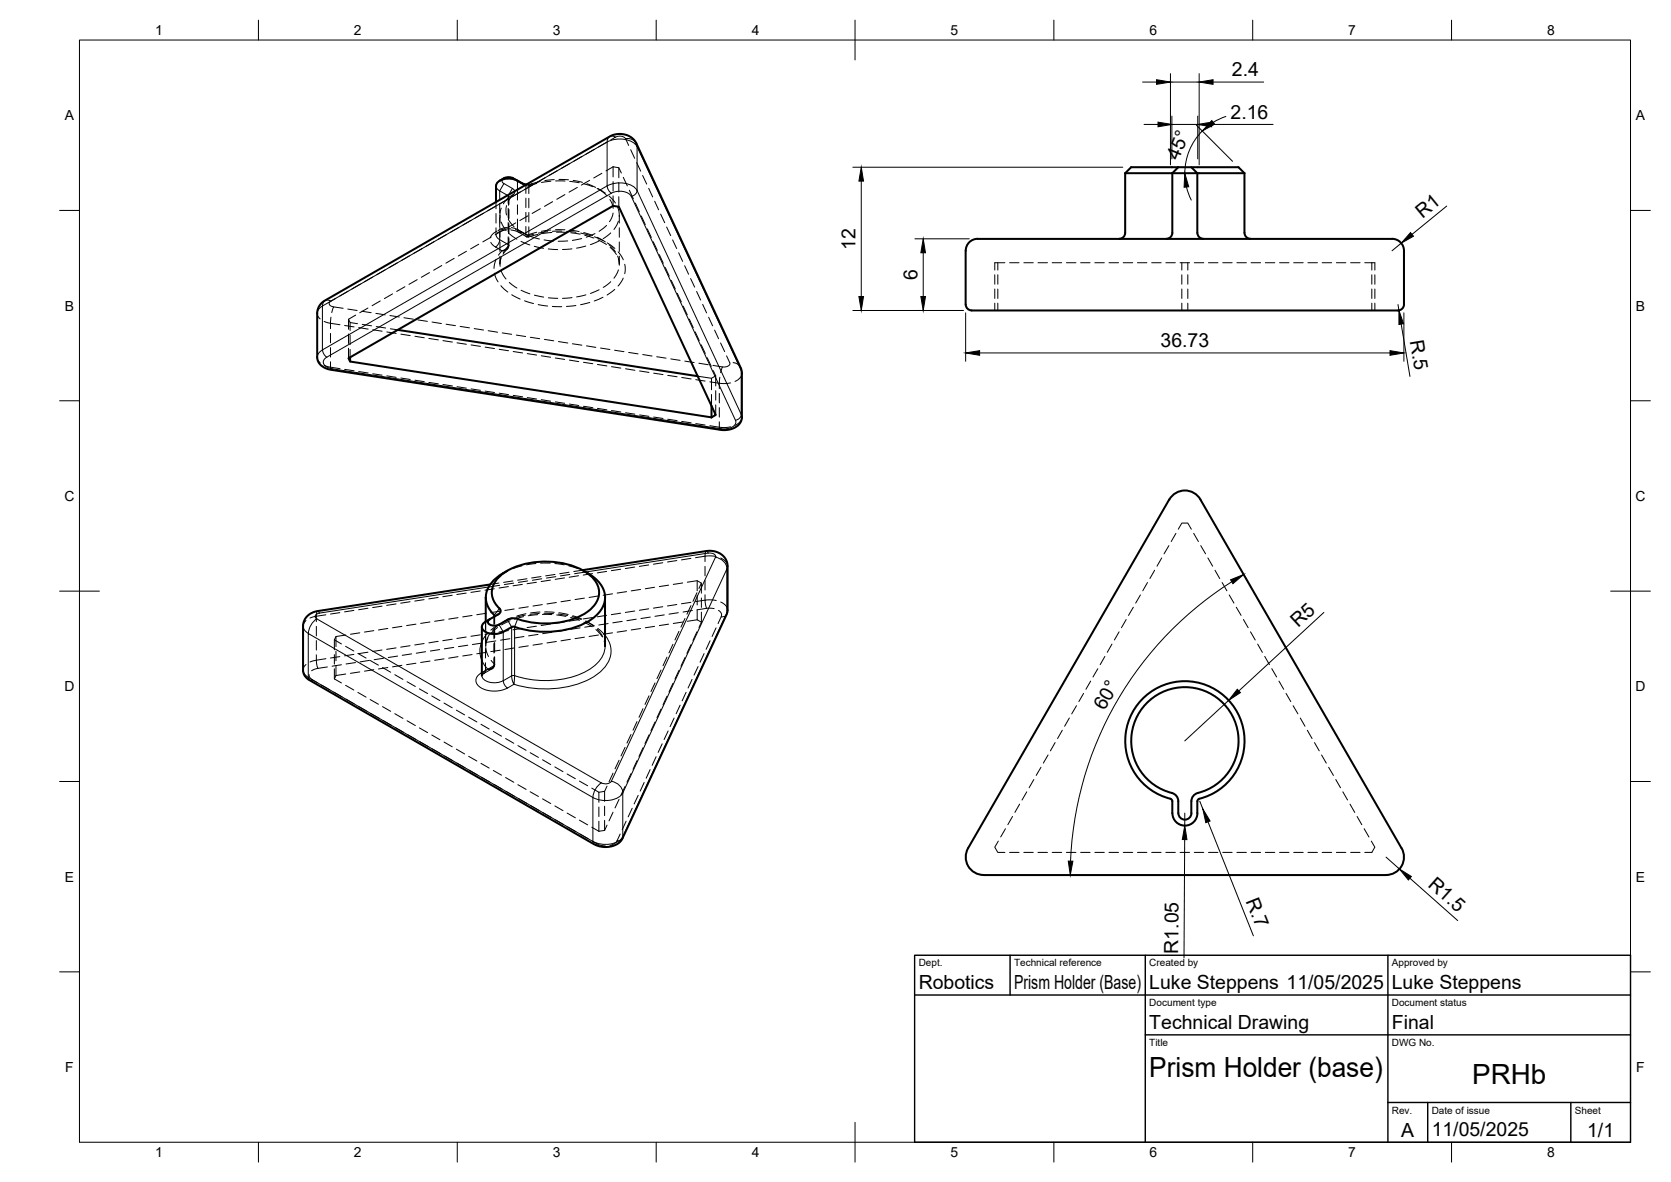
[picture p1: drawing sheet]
<svg xmlns="http://www.w3.org/2000/svg" width="420mm" height="297mm" viewBox="0 0 420 297" stroke-linecap="round" stroke-linejoin="round" font-family="sans-serif">
<!-- layer: Visible -->
<g fill="none" stroke="#000" stroke-width=".51">
<path d="M125.6 45.4l1.1-.6a2.58 2.58 0 0 1 2.3 0l2.2 1.2 1.2 .3M132.1 46.5a6.9 6.9 0 0 0-4.2-1.6 2.77 2.77 0 0 0-3.2 1.8v4.1M282.9 43.5l1.5-1.5h11.9l-1.5 1.5M282.9 43.5h11.9M282.9 43.5v15a1.49 1.49 0 0 1-1.5 1.5M294.8 43.5v15a1.49 1.49 0 0 1-1.5 1.5M296.3 42h3.3l1.5 1.5h-6.3M299.6 42h11.8l1.5 1.5M301.1 58.5a1.49 1.49 0 0 0 1.5 1.5M312.9 43.5h-11.8v15M312.9 43.5v15a1.49 1.49 0 0 0 1.5 1.5M80.7 76.3l.8-.7 72-41.4 2-.5 1.7 .1 1.6 .8 1.2 1.3 26.3 56.6 .2 1.1-.1 12-.6 1.1-1.2 .9-1.6 .4h-1.7l-98.5-15.2-1.3-.4-.8-.6-.6-.8-.3-.9v-11.5l.3-1.3z"/>
<path d="M242.8 63v13.5a1.49 1.49 0 0 0 1.5 1.5M245.8 60h103.4a3.7 3.7 0 0 1 3.5 1.7l.3 1.3M245.8 60a2.99 2.99 0 0 0-3 3M353 63v13.5a1.98 1.98 0 0 1-2.4 1.5h-106.3M87.6 90l66.6-38.3 1.4 .3 24.4 52.3-1.1 .6-90.9-14zM88 89.8v1.1M100 82.9l75.4 11.6M178.9 102v2.9M294 125.5l-50.6 87.6a4.5 4.5 0 0 0 3.9 6.8h101.2a4.5 4.5 0 0 0 3.9-6.8l-50.6-87.6M294 125.5a4.5 4.5 0 0 1 7.8 0M121.2 157.5v12.3M122.1 156.2a1.35 1.35 0 0 0-.9 1.3 1.35 1.35 0 0 0 .9 1.3l1.2 .4 1.3 .1a7.3 7.3 0 0 0 4.1-1.7l.7-.1"/>
<path d="M122.1 150.1v6.1M123.1 155.6l-1 .6M123.1 155.6l-.4 .5a1.42 1.42 0 0 0 1.9 1.1l.9-.2 2.1-1.2M126.5 144a7 7 0 0 0-4.3 7 10.2 10.2 0 0 0 2.2 3.9l-.1 .1M127.6 143.4l-1.1 .6M130.2 155.5l-1.1-.1-1.5 .3M130.2 155.6a20.7 20.7 0 0 0 17.6-1.9 5.3 5.3 0 0 0 1.7-8 15.7 15.7 0 0 0-11.5-4.6 17.8 17.8 0 0 0-12.4 3.8 5.3 5.3 0 0 0 .2 8.3 .91 .91 0 0 1-.5 1.2l-2.2 1.2M146.5 143.3l31.7-4.9 1.7 .2 1.4 .7 1 1 .6 1.5v11.7l-.2 .9-26.3 56.6-1.3 1.2-2.2 .6-2.2-.1-1.3-.5-71.7-41.3-.7-.6-.5-.8-.3-.9v-11.5l.2-.8 .5-1.1 1.5-1.2 1.3-.4 43.5-6.7M146.7 143.4l1.1 .6M147.8 144a7 7 0 0 1 4.3 7 9.5 9.5 0 0 1-6.6 6.3 24.6 24.6 0 0 1-16.1 .2M152.1 150.1v12.3M294.3 200.7l.5 .6v3.1"/>
<path d="M294.3 200.7a15 15 0 0 1-8.7-23 15 15 0 0 1 24.7 0 15 15 0 0 1-8.8 23M294.8 204.3a3.1 3.1 0 0 0 3.1 3.2 3.1 3.1 0 0 0 3.2-3.2M299.6 201.3v3.1M299.6 201.3a2.13 2.13 0 0 1 1.6-2 13.5 13.5 0 0 0 7.8-20.8 13.5 13.5 0 0 0-22.2 0 13.5 13.5 0 0 0 7.9 20.8 2.15 2.15 0 0 1 1.6 2v3.1a1.65 1.65 0 0 0 1.6 1.6 1.65 1.65 0 0 0 1.7-1.7M301.1 201.3v3.1M301.5 200.7l-.4 .6"/>
</g>
<!-- layer: Hidden -->
<g fill="none" stroke="#000" stroke-width=".25">
<path d="M123.5 59.6l-2.1 1.2M124.7 46.7l.2 .6 .4 .5 2.6 1.5v.3l-1.3 1.6M124.7 50.8v1.7M124.7 53.7v2.4M124.7 57.2v1.8M125.7 54.1v2M125.7 57.2v2.4M126 55.8l1.2 2M126 52.3l-.2 .9v1.4M126.6 57.8l-2.1 1.2M126.7 44.8a.7 .7 0 0 0-.5 .7 .7 .7 0 0 0 .5 .6l2.1 1.3 .5 .3 .2 .5-.2 .4-1.5 2M127.3 57.8l-1.4 .3-.8 .4"/>
<path d="M127.4 51.7l-.2 1.2 .2 1.1M127.8 55.1l1.5 1.9M128 59.7l-.1 2.4-1.4 1.8M128 49.5v1.9M128 52.6v2.4M128 56.2v2.4M128 58.7l2 1.4M128.5 57.8l1.4 .3 2.5 1.4h.5M129.7 56l-2.1 1.2M130.2 57.7l2.1 1.2M132.8 54.2l-2.1 1.2M133.3 59.4l2.3 .7"/>
<path d="M135 46.1l-2.1 .6-.8-.2M135.2 58.9l-2.3 .6M135.8 45.6l-2.4 .7-1 .1M135.9 52.5l-2.1 1.1M138.5 45.5l-2.4 .4M138.8 58.4l-2.4 .3M139 50.7l-2.1 1.2M139.4 45.1l-2.4 .3M139.7 45.5h2.4M140 58.4h2.3M140.5 45.1l2.4 .1M142 48.9l-2 1.2"/>
<path d="M143.3 45.6l2.3 .3M143.5 58.5l2.4 .4M144.1 45.3l2.4 .5M145.2 47.1l-2.1 1.2M146.3 60l-2.4 .4M146.8 46.2l2.3 .7M147 59.1l2.3 .7M147.6 46.2l2.2 .9M148.3 45.3l-2.1 1.2M149.6 58.7l-2.2 .9M150.1 47.4l2.1 1.1M150.3 47.4l1.1 .6"/>
<path d="M150.8 47.7l1.8 1.5M151.3 43.5l-2 1.2M152.5 56.6l-1.9 1.5M153.2 49.3l1.5 1.7M153.4 50.2l.5 .9 .3 1.3M153.6 58.5l-1.9 1.5M154.2 53.5l-.4 1.2-.6 1M154.2 41.9l1.4 .2 .6 1.4M154.2 41.9l-1.8 1.1M154.2 41.9v2.6M154.2 45.6v2.4M154.2 49.2v2.5"/>
<path d="M155.3 52.1l.3 1.1 .1 1.2M155.5 55.6l-1.1 2.1M155.6 42.1v2.6M155.6 45.9v2.3M155.6 49.4v2.6M155.7 54.1v2M155.7 57.2v2.4M156.7 44.6l1 2.1M158.2 47.8l1 2.2M159.7 51l1 2.2M161.2 54.3l1 2.1M162.8 57.5l1 2.2"/>
<path d="M89.4 79.2l-1.8 1 .4 .9 1.9 .3M92.5 77.4l-2.1 1.2M95.6 75.6l-2 1.2M98.7 73.9l-2.1 1.1M101.8 72.1l-2.1 1.1M104.9 70.3l-2.1 1.2M108 68.5l-2.1 1.2M111.1 66.7l-2.1 1.2M114.2 64.9l-2.1 1.2M117.3 63.1l-2.1 1.2M120.4 61.4l-2.1 1.2M125.7 64.4v1.9l.3-1.4"/>
<path d="M125.7 60.8v2.4M131 60.7l2.2 .9M134.3 61.9l2.4 .5M136.8 60.3l2.4 .3M137.9 62.6l2.3 .1M142.7 60.5l-2.3 .1M143.8 62.5l-2.4 .2M147.3 61.8l-2.3 .6M150.4 60.3l2.1 1.2M150.6 60.6l-2.2 .9M153.4 62.2l1.6 1.8M155.7 64.4v1.9l-.2-1.3"/>
<path d="M155.7 60.8v2.4M164.3 60.8l1 2.1M165.8 64l1 2.2M167.3 67.2l1 2.2M168.8 70.5l1 2.1M170.3 73.7l1 2.2M171.8 76.9l1 2.2M250.1 69.1v2.3M250.1 72.6v2.4M250.1 76.2v1.8M250.9 66v1.9M250.9 69.1v2.3"/>
<path d="M250.9 72.6v2.4M250.9 76.2v1.8M252.7 66h-2.6v1.9M253.9 66h2.3M257.4 66h2.4M261 66h2.4M264.6 66h2.4M268.1 66h2.4M271.7 66h2.4M275.3 66h2.4M278.8 66h2.4M282.4 66h2.4"/>
<path d="M286 66h2.4M289.6 66h2.4M293.1 66h2.4M296.7 66h2.4M297.2 66v1.9M297.2 69.1v2.3M297.2 72.6v2.4M297.2 76.2v1.8M298.7 66v1.9M298.7 69.1v2.3M298.7 72.6v2.4M298.7 76.2v1.8"/>
<path d="M300.3 66h2.4M303.9 66h2.3M307.4 66h2.4M311 66h2.4M314.6 66h2.4M318.2 66h2.3M321.7 66h2.4M325.3 66h2.4M328.9 66h2.4M332.4 66h2.4M336 66h2.4M339.6 66h2.4"/>
<path d="M343.2 66h2.5v1.9M344.9 66v1.9M344.9 69.1v2.3M344.9 72.6v2.4M344.9 76.2v1.8M345.7 69.1v2.3M345.7 72.6v2.4M345.7 76.2v1.8M87.6 80.2v2.5M87.6 83.9v2.4M87.6 87.5v2.5M88 81.1v1.9"/>
<path d="M88 84.2v2.4M88 87.8v2M91.1 81.5l2.3 .4M94.6 82.1l2.4 .3M98.1 82.6l1.9 .3M173.3 80.2l1 2.1M174.8 83.4l1 2.2M176.3 86.7l1 2.1M177.8 89.9l1 2.2M178.9 95.1v2.8M178.9 99.1v2.9M179.3 93.1l.7 1.4-1.1 .6-3.5-.6"/>
<path d="M180 94.5v2.5M180 98.2v2.3M180 101.8v2.5M293.9 137.1l-1.2 2.1M295.7 134l-1.2 2.1M296.3 133l.9-1.5h1.5l.9 1.5M300.1 134l1.2 2.1M301.9 137.1l1.2 2.1M84.5 160v2.5M86.9 159.6l-2.4 .4-.4 .8 1.8 1M90.5 159l-2.4 .4M94 158.5l-2.3 .3"/>
<path d="M97.5 157.9l-2.3 .4M101 157.4l-2.3 .4M104.6 156.9l-2.4 .3M108.1 156.3l-2.3 .4M111.7 155.8l-2.4 .3M115.2 155.2l-2.4 .4M118.7 154.7l-2.3 .3M122.1 156.2h.1M122.1 159.9v2.5l.2-1 .4-1.1M122.1 156.2v2.5M122.2 154.1l-2.3 .4M124.2 155l-2.1 1.2"/>
<path d="M124.2 155h.1M124.4 154.8v1.9M124.4 157.9v2.4M125.1 157.7l-1.7 1.6M125.3 154.4l-1.1 .6M125.4 146.5l-2.2 .4M125.8 153.6l-2.4 .4M127.9 143.3l-1.4 .7M128.2 156l-2.1 1M129 146l-2.4 .4M129.3 153l-2.4 .4M131.2 142.2l-2.2 .7"/>
<path d="M131.7 155l-2.4 .6M132.5 145.4l-2.3 .4M132.8 152.5l-2.3 .4M134.7 141.6l-2.3 .4M135.2 154.5l-2.4 .2M135.9 141.5h2.4M136 144.9l-2.3 .4M136.4 151.9l-2.4 .4M136.4 154.4h2.3M139.5 141.6l2.4 .4M139.6 144.4l-2.4 .3M139.9 151.4l-2.4 .4"/>
<path d="M140 154.5l2.3 .4M143 142.2l2.3 .7M143.1 143.8l-2.4 .4M143.4 150.9l-2.3 .3M143.5 155.2l2.2 .7M146.4 143.3l1.4 .7M146.5 143.3l-2.2 .3M146.8 156.3l2.1 1.2M146.9 150.3l-2.3 .4M149.8 158.2l1.6 1.8M150.5 159.6l-2.4 .3M150.5 149.8l-2.4 .3"/>
<path d="M154 159l-2.3 .4M154 149.2l-2.3 .4M157.5 158.5l-2.3 .4M157.5 148.7l-2.3 .3M161.1 158l-2.4 .3M161.1 148.1l-2.4 .4M164.6 157.4l-2.4 .4M164.6 147.6l-2.4 .4M168.1 156.9l-2.3 .3M168.1 147.1l-2.3 .3M170.7 158.7l-1 2.1M171.7 156.3l-2.4 .4"/>
<path d="M171.7 146.5l-2.4 .4M172.2 155.4l-1 2.2M172.8 146.3l2.5-.4 1.1 .6-.7 1.4M173.7 152.2l-1 2.2M175.2 158.8l-1 2.1M175.2 149l-1 2.1M175.3 155.8l1.1 .6M175.3 155.8l-2.5 .3M175.3 145.9v2.6M175.3 149.7v2.3M175.3 153.2v2.6M176.4 156.4l-.7 1.3"/>
<path d="M176.4 146.5v2.6M176.4 150.3v2.3M176.4 153.8v2.6M281.4 158.8l-1.2 2M283.2 155.7l-1.2 2M285 152.6l-1.2 2.1M286.7 149.5l-1.1 2.1M288.5 146.4l-1.2 2.1M290.3 143.3l-1.2 2.1M292.1 140.2l-1.2 2.1M303.7 140.2l1.2 2.1M305.5 143.3l1.2 2.1"/>
<path d="M307.3 146.4l1.2 2.1M309.1 149.5l1.2 2.1M310.9 152.6l1.2 2.1M312.7 155.7l1.1 2M314.4 158.8l1.2 2M84.1 170.6l1.8 1M84.1 160.8v2.5M84.1 164.5v2.4M84.1 168.1v2.5M84.5 169.8l-.4 .8M84.5 163.7v2.4M84.5 167.2v2.6"/>
<path d="M86.9 172.2l2.1 1.2M86.9 162.4l2.1 1.2M86.9 169.4l-2.4 .4M90 174l2.1 1.2M90 164.2l2.1 1.2M90.5 168.9l-2.4 .3M93.1 175.8l2 1.2M93.1 166l2 1.2M94 168.3l-2.3 .4M96.2 177.6l2 1.2M96.2 167.8l2 1.1M97.5 167.8l-2.3 .3"/>
<path d="M99.3 179.4l2 1.1M99.3 169.6l2 1.1M101 167.2l-2.3 .4M102.4 171.3l2 1.2M104.6 166.7l-2.4 .3M105.5 173.1l2 1.2M108.1 166.1l-2.3 .4M108.6 174.9l2 1.2M111.7 165.6l-2.4 .3M111.7 176.7l2 1.2M114.7 178.5l2.1 1.1M115.2 165l-2.4 .4"/>
<path d="M118.7 164.5l-2.3 .4M122.2 163.9l-2.3 .4M124.4 165.1v2l-.3 .7-2.5 1.5-.4 .5M124.4 161.5v2.4M125.8 163.4l-2.4 .4M129.3 162.8l-2.4 .4M132.8 162.3l-2.3 .4M136.4 161.8l-2.4 .3M139.9 161.2l-2.4 .4M143.4 160.7l-2.3 .3M146.9 160.1l-2.3 .4M151.9 161.1l.2 1.3"/>
<path d="M161.7 178.1l-1 2.2M163.2 174.9l-1 2.1M164.7 171.6l-1 2.2M166.2 178.2l-1 2.2M166.2 168.4l-1 2.1M167.7 175l-1 2.1M167.7 165.1l-1 2.2M169.2 171.7l-1 2.2M169.2 161.9l-1 2.2M170.7 168.5l-1 2.2M172.2 165.3l-1 2.1M173.7 162l-1 2.2"/>
<path d="M270.7 177.3l-1.2 2.1M272.5 174.3l-1.2 2M274.2 171.2l-1.2 2M276 168l-1.2 2.1M277.8 165l-1.2 2M279.6 161.9l-1.2 2M316.2 161.9l1.2 2M318 165l1.2 2M319.8 168l1.2 2.1M321.6 171.2l1.2 2M323.4 174.3l1.1 2M325.1 177.3l1.2 2.1"/>
<path d="M102.4 181.1l2 1.2M105.5 182.9l2 1.2M108.6 184.7l2 1.2M111.7 186.5l2 1.2M114.7 188.3l2.1 1.2M117.8 190.1l2.1 1.1M117.8 180.2l2.1 1.2M120.9 191.8l2.1 1.2M120.9 182l2.1 1.2M124 193.6l2.1 1.2M124 183.8l2.1 1.2M127.1 195.4l2.1 1.2"/>
<path d="M127.1 185.6l2.1 1.2M130.2 197.2l2.1 1.2M130.2 187.4l2.1 1.2M133.3 199l2.1 1.2M133.3 189.2l2.1 1.1M136.4 190.9l2.1 1.2M139.5 192.7l2.1 1.2M142.6 194.5l2.1 1.2M145.7 196.3l2.1 1.2M148.8 198.1l1.8 1M150.6 199.1v2.5M152 198.9v2.5"/>
<path d="M152.6 197.6l-.6 1.3-1.4 .2M154.1 194.3l-1 2.2M155.7 191.1l-1.1 2.1M157.2 197.6l-1.1 2.2M157.2 187.8l-1.1 2.2M158.7 194.4l-1.1 2.2M158.7 184.6l-1.1 2.1M160.2 191.2l-1 2.1M160.2 181.3l-1 2.2M161.7 187.9l-1 2.2M163.2 184.7l-1 2.1M164.7 181.4l-1 2.2"/>
<path d="M258.2 199l-1.2 2M259.9 195.9l-1.1 2.1M261.7 192.8l-1.2 2.1M263.5 189.7l-1.2 2.1M265.3 186.6l-1.2 2.1M267.1 183.5l-1.2 2.1M268.9 180.4l-1.2 2.1M326.9 180.4l1.2 2.1M328.7 183.5l1.2 2.1M330.5 186.6l1.2 2.1M332.3 189.7l1.2 2.1M334.1 192.8l1.2 2.1"/>
<path d="M335.9 195.9l1.2 2.1M337.7 199l1.1 2M136.4 200.8l2.1 1.1M139.5 202.5l2.1 1.2M142.6 204.3l2.1 1.2M145.7 206.1l2.1 1.2M148.8 207.9l1.8 1M150.6 202.8v2.4M150.6 206.4v2.5M152 208.7l-1.4 .2M152 202.6v2.4M152 206.2v2.5"/>
<path d="M152.6 207.4l-.6 1.3M154.1 204.1l-1 2.2M155.7 200.9l-1.1 2.1M251 211.4l-.9 1.5 .8 1.3h1.8M252.8 208.3l-1.2 2M253.9 214.2h2.3M254.6 205.2l-1.2 2M256.4 202.1l-1.2 2.1M257.4 214.2h2.4M261 214.2h2.4M264.6 214.2h2.4M268.1 214.2h2.4"/>
<path d="M271.7 214.2h2.4M275.3 214.2h2.4M278.8 214.2h2.4M282.4 214.2h2.4M286 214.2h2.4M289.6 214.2h2.4M293.1 214.2h2.4M296.7 214.2h2.4M300.3 214.2h2.4M303.9 214.2h2.3M307.4 214.2h2.4M311 214.2h2.4"/>
<path d="M314.6 214.2h2.4M318.2 214.2h2.3M321.7 214.2h2.4M325.3 214.2h2.4M328.9 214.2h2.4M332.4 214.2h2.4M336 214.2h2.4M339.4 202.1l1.2 2.1M339.6 214.2h2.4M341.2 205.2l1.2 2M343 208.3l1.2 2M344.8 211.4l.9 1.5-.8 1.3h-1.7"/>
</g>
<!-- layer: Hidden Narrow -->
<g fill="none" stroke="#000" stroke-width=".25">
<path d="M146.3 39.3l-2 1.2M149.4 37.5l-2 1.2M152.5 35.8l-2 1.1M153.3 34.3l.5-.1 1 .3-1.2 .7M154.8 34.5a2.04 2.04 0 0 1 2.5 .3M157.3 34.8a2.48 2.48 0 0 1 2.7 1.2M157.3 34.8l.8 1.7M158.6 37.6l1 2.2M112.3 58.9l-2.1 1.2M115.4 57.2l-2.1 1.1M118.5 55.4l-2.1 1.1M121.6 53.6l-2.1 1.2"/>
<path d="M124.7 51.8l-2.1 1.2M124.7 59l.2 .5 .7 .7M124.9 58.1l-1.1 .8-.5 .8M125.6 51.1v2.4M125.6 54.7v2.4M125.6 58.3v1.9M126.7 46.1l-1.1 1.9v1.9M127.4 57.2l-1.4 .3-.8 .5M127.8 50l-2.1 1.2M127.8 52.4v2.3M127.8 55.9v2.4M127.8 59.5v2"/>
<path d="M127.9 59.9v2l-.1-.4M127.9 52.8v2.4M127.9 56.4v2.3M128.4 57.5l-2.4 .2M128.8 47.4l-1 1.8v2M129.1 48.8l-1.2 .8v2M129.6 57.7l1.6 .6M130.1 55v2.7l-1.5-.5M130.1 47.7v2.6M130.1 51.5v2.4M130.9 48.2l-2.1 1.2M131.2 58.3l1.6 .9 1.4-.3"/>
<path d="M131.2 58.3a.66 .66 0 0 1-.8 .1 .66 .66 0 0 1-.3-.7l2.1 1.2M132.1 46.5l.1 .1v2M132.2 58.9l.2 .1a.36 .36 0 0 1 .5 0 .36 .36 0 0 1 0 .5l-.1-.3-.4 .3zM132.2 49.8v2.4M132.2 53.4v2.3M132.2 56.9v2M133 57v2l2-.6M133 49.8v2.4M133 53.4v2.4M133.7 46.2l-.7 .5v1.9M134 46.4l-2.1 1.2M137.1 44.7l-2.1 1.2"/>
<path d="M137.7 58.2l-2.3 .4M138.5 57.8l-2.4 .3M139.7 57.7h2.3M140.1 42.9l-2 1.2M141.3 58.1h-2.4M142.5 58.1l2.3 .3M143.2 41.1l-2 1.2M143.3 57.8l2.3 .4M146 58.6l2.3 .5M146.8 58.4l2.2 .8M149.5 59.5l2.1 1M150.1 59.6l2.1 1.2"/>
<path d="M160.1 40.9l1 2.1M161.6 44.1l1 2.2M163.1 47.3l1 2.2M164.6 50.6l1 2.1M166.1 53.8l1 2.2M167.6 57.1l1 2.1M79.8 78.7l.1 .7 .6 .7M81.7 75.5l.5-.1 1 .3a.72 .72 0 0 0-.4 .8 .72 .72 0 0 0 .8 .6h.3M83.2 79.7l-.1 1.5M84.4 75l-1.2 .7M86.3 77.5l-2.4-.4-.5 1.5M87.4 77.7l2.4 .3"/>
<path d="M87.5 73.2l-2.1 1.2M90.6 71.4l-2.1 1.2M91 78.2l2.3 .4M93.7 69.6l-2.1 1.2M94.5 78.7l2.4 .4M96.8 67.8l-2.1 1.2M98 79.3l2.4 .4M99.9 66.1l-2.1 1.2M101.6 79.8l2.3 .4M103 64.3l-2.1 1.2M106.1 62.5l-2.1 1.2M109.2 60.7l-2.1 1.2"/>
<path d="M123.4 60.9l.4 .6 .8 .6M124.3 68.7l.9 2.1M124.6 62.1l1.6 .9-.9 1.1M124.8 65.2l-.6 2.3M125.6 60.2a2.33 2.33 0 0 1-1 1.9M125.6 60.2l2.2 1.3M125.9 71.8l1.8 1.6M126 68.1l1.2 2M126 64.6l-.2 .9v1.4M127.8 61.5l-.4 .8-1.2 .7 1.2-.3 .4-.4 .1-.4-1.4 1.6M128.1 71l1.9 1.4M128.7 74.1l2.1 1.1"/>
<path d="M131 72.9l2.2 .9M131.9 75.6l2.3 .7M134.4 74.2l2.3 .5M135.3 76.5l2.4 .4M137.9 74.8l2.4 .2M138.9 77l2.3 .1M143.8 74.8l-2.4 .2M144.8 76.8l-2.4 .2M147.3 74.1l-2.3 .5M148.3 76l-2.3 .6M150.6 72.8l-2.1 1M151.6 74.7l-2.2 .9"/>
<path d="M152.7 61l1.9 1.4M153.1 61.5l1.6 1.8M153.6 70.8l-1.9 1.4M154.6 72.7l-1.9 1.4M155.3 64.3l.3 1.1 .1 1.3M155.4 63.3l1.3 2M155.5 67.8l-1.1 2.1M156.7 69.9l-1.3 2M157.1 66.4l.1 1.2-.1 1.2M169.1 60.3l1 2.1M170.6 63.5l1 2.2M172.1 66.8l1 2.1"/>
<path d="M173.7 70l1 2.2M175.2 73.2l1 2.2M176.7 76.5l1 2.1M178.2 79.7l1 2.2M79.8 89.8l.1 .7 .6 .7M81.5 80.8l1.6 .4M83.1 90.9v1.4l-1.6-.5M83.1 81.2l2.4 .4M83.1 81.2v1.4M83.1 83.8v2.4M83.1 87.4v2.3M85.5 92.7l-2.4-.4 .1 .6"/>
<path d="M86.7 92.8l2.3 .4M86.7 81.8l2.3 .4M90.2 93.4l2.4 .3M90.2 82.3l2.4 .4M93.7 93.9l2.4 .4M93.7 82.9l2.4 .3M97.3 94.5l2.3 .3M97.3 83.4l2.3 .4M100.8 95l2.3 .4M100.8 84l2.3 .3M104.3 95.6l2.4 .3M104.3 84.5l2.4 .4"/>
<path d="M105.1 80.4l2.4 .4M107.8 96.1l2.4 .4M107.8 85.1l2.4 .3M108.6 80.9l2.4 .4M111.4 96.6l2.3 .4M111.4 85.6l2.3 .4M112.2 81.5l2.3 .3M114.9 97.2l2.4 .3M114.9 86.2l2.4 .3M115.7 82l2.3 .4M118.4 97.7l2.4 .4M118.4 86.7l2.4 .3"/>
<path d="M119.2 82.6l2.4 .3M122 98.3l2.3 .3M122 87.2l2.3 .4M122.7 83.1l2.4 .4M125.5 98.8l2.4 .4M125.5 87.8l2.4 .3M126.3 83.7l2.4 .3M129 99.4l2.4 .3M129 88.3l2.4 .4M129.8 84.2l2.4 .4M132.6 99.9l2.3 .4M132.6 88.9l2.3 .3"/>
<path d="M133.3 84.8l2.4 .3M136.1 89.4l2.4 .4M136.9 85.3l2.3 .3M139.6 90l2.4 .3M140.4 85.8l2.4 .4M143.2 90.5l2.3 .4M143.9 86.4l2.4 .3M146.7 91l2.4 .4M147.5 86.9l2.3 .4M150.2 91.6l2.4 .4M151 87.5l2.4 .3M153.8 92.1l2.3 .4"/>
<path d="M154.5 88l2.4 .4M157.3 92.7l2.3 .4M158.1 88.6l2.3 .3M160.8 93.2l2.4 .4M161.6 89.1l2.4 .4M164.4 93.8l2.3 .3M165.1 89.6l2.4 .4M167.9 94.3l2.3 .4M168.7 90.2l2.3 .4M171.4 94.9l2.4 .3M172.2 90.7l2.3 .4M174.9 95.4l2.4 .4"/>
<path d="M175.7 91.3l2.4 .4M178.5 96l2.4 .3M179.3 91.8l2.4 .4M179.7 83l1 2.1M180.9 96.3v1.4M180.9 98.9v2.3M181 94.8l-.1 1.5M181.2 86.2l1 2.2M182.7 89.4l.8 1.8a1.17 1.17 0 0 1-1.6 1h-.2l-.5 1.4M183.7 96.2l-2.8 .1M184.3 91.1l1.2 .4 .7 .8M186.5 93.8l-.3 1-1.4 1"/>
<path d="M136.1 100.4l2.4 .4M139.6 101l2.4 .4M143.2 101.5l2.3 .4M146.7 102.1l2.4 .4M150.2 102.6l2.4 .4M153.8 103.2l2.3 .3M157.3 103.7l2.3 .4M160.8 104.3l2.4 .3M164.4 104.8l2.3 .4M167.9 105.4l2.3 .3M171.4 105.9l2.4 .4M174.9 106.5l2.4 .3"/>
<path d="M180.9 106v1.4l-2.4-.4M180.9 102.4v2.4M183.7 107.3l-1.1 .1h-1.7l.1 .6M186.5 104.8l-.3 1-1.4 1.1M177.3 139.8l1.7-.1 1.1 .2M177.3 139.8l-2.4 .4M177.3 139.8v1.3M177.6 138.5l-.2 .3-.1 1M76.9 155.9l-.6 .8-.1 .7M79.5 154.9l-1.5 .4M79.5 154.9v1.3M79.5 157.4v2.4"/>
<path d="M79.9 153.6l-.3 .6-.1 .7M81.9 154.5l-2.4 .4M85.4 154l-2.3 .3M89 153.4l-2.4 .4M92.5 152.9l-2.3 .3M96.1 152.3l-2.4 .4M99.6 151.8l-2.4 .3M103.1 151.2l-2.3 .4M106.6 150.7l-2.3 .4M110.2 150.1l-2.4 .4M113.7 149.6l-2.4 .4M117.2 149l-2.3 .4"/>
<path d="M120.8 159.5l-2.4 .4M120.8 148.5l-2.4 .4M122.1 159.4v2.4M122.6 159.2l-1.4 2.1M123.1 159.3l-.9 2.2M123.1 155.6l-1 .6v2M124.2 158.2v2.4M124.3 154.9v1.8M124.3 157.9v2.4M124.3 159l-2.4 .4M124.3 148l-2.4 .3M125.3 154.4l-1.1 .6v2"/>
<path d="M125.3 157l-1.9 1.4M125.6 156.9l-1.8 1.5M125.6 147.1l-2.8 .4M127.8 158.5l-2.3 .3M127.8 147.4l-2.3 .4M128.6 155.5l-2.2 .9M128.8 155.2l-2.1 1M129.2 146.5l-2.4 .4M131.3 157.9l-2.3 .4M131.3 146.9l-2.3 .3M131.7 160l-2.3 .3M132.1 154.6l-2.4 .5"/>
<path d="M132.2 154.2l-2.3 .6M132.7 146l-2.4 .4M134.9 157.4l-2.4 .3M134.9 146.3l-2.4 .4M135.3 159.4l-2.4 .4M135.6 154.2l-2.4 .2M135.8 153.8l-2.4 .2M136.2 145.4l-2.3 .4M136.8 154.1l2.4 .1M137 153.8l2.4 .1M138.4 156.8l-2.3 .4M138.4 145.8l-2.3 .3"/>
<path d="M138.8 158.9l-2.4 .3M139.8 144.9l-2.4 .4M140.4 154.3l2.3 .4M140.5 154l2.4 .4M141.9 156.3l-2.3 .3M141.9 145.2l-2.3 .4M142.3 158.3l-2.3 .4M143.3 144.4l-2.4 .3M143.8 154.9l2.3 .8M144 154.7l2.3 .9M145.5 155.7l-2.4 .4M145.5 144.7l-2.4 .4"/>
<path d="M145.9 157.8l-2.4 .3M147.2 156.1l2.1 1.1M147.3 143.7l-2.8 .5M147.3 156.1l2 1.3M149 155.2l-2.4 .3M149 144.2l-2.4 .3M149.4 157.3l-2.4 .3M150.2 158.2l1.4 1.9M150.3 157.9l1.8 1.8M152.5 154.6l-2.3 .4M152.5 143.6l-2.3 .4M152.9 156.7l-2.3 .4"/>
<path d="M156.1 154.1l-2.4 .4M156.1 143.1l-2.4 .3M156.4 156.2l-2.3 .3M159.6 153.6l-2.4 .3M159.6 142.5l-2.4 .4M160 155.6l-2.4 .4M163.1 153l-2.3 .4M163.1 142l-2.3 .3M163.5 155.1l-2.3 .3M166.6 152.5l-2.3 .3M166.6 141.4l-2.3 .4M167 154.5l-2.3 .4"/>
<path d="M170.2 151.9l-2.4 .4M170.2 140.9l-2.4 .3M170.6 154l-2.4 .3M173.7 151.4l-2.4 .3M173.7 140.3l-2.4 .4M174.1 153.4l-2.4 .4M177.3 149.5v1.3l-2.4 .4M177.3 142.3v2.4M177.3 145.9v2.4M177.7 152.9l1.9 .1M177.7 152.9l-2.4 .4M180 157.8l-1 2.1"/>
<path d="M180.1 150.9l-2.8-.1 .4 2.1M180.7 153.4l.7 .8-.1 .8M181.2 151.3l1.4 1 .3 1M181.2 140.2l1.4 1.1 .3 1M182.7 154.4l-.4 .5-1 .1-.7 1.7M76.9 167l-.6 .7-.1 .7M77.7 169.5l.1 .6 .8 .8M78.6 170.9h-.8M78.6 170.9l1.2 .7M79.5 164.6v1.3l-1.5 .5M79.5 161v2.4M79.9 168l-1.5 .6"/>
<path d="M80.8 172.2l2.1 1.1M81.9 165.5l-2.4 .4 .4 2.1M82.3 167.6l-2.4 .4M83.9 173.9l2.1 1.2M85.4 165l-2.3 .4M85.9 167.1l-2.4 .3M87 175.7l2.1 1.2M89 164.5l-2.4 .3M89.4 166.5l-2.4 .4M90.1 177.5l2.1 1.2M92.5 163.9l-2.3 .4M92.9 166l-2.3 .3"/>
<path d="M93.2 179.3l2.1 1.2M96.1 163.4l-2.4 .3M96.4 165.4l-2.3 .4M99.6 162.8l-2.4 .4M100 164.9l-2.4 .3M103.1 162.3l-2.3 .3M103.5 164.3l-2.4 .4M106.6 161.7l-2.3 .4M107 163.8l-2.3 .4M110.2 161.2l-2.4 .4M110.6 163.2l-2.4 .4M113.7 160.6l-2.4 .4"/>
<path d="M114.1 162.7l-2.4 .4M117.2 160.1l-2.3 .4M117.6 162.1l-2.3 .4M121.1 161.6l-2.3 .4M121.2 166l.6 1.1 .9 1.1-1.5 .8M122.1 168.5l-.6 .5-.3 .8M122.1 168.5a.62 .62 0 0 1-.3 .7 .62 .62 0 0 1-.6 0M122.1 163v2.4M122.1 166.5v2M122.2 162.7l.2 1.2 .4 1.1M123.5 166l.8 .9-.1 .4-.6 .6-.9 .3 1-.1 .5-.8M124.2 161.7v2.4"/>
<path d="M124.2 165.3v2M124.2 167.3l-2.1 1.2M124.3 165.1l.1 2-.2 .2M124.3 161.5v2.4M124.7 161.1l-2.4 .3M128.2 160.5l-2.3 .4M152 161.2l.1 1.2M171 177.2l-1 2.2M172.5 174l-1 2.1M174 170.7l-1 2.2M175.5 167.5l-1 2.2M177 164.3l-1 2.1"/>
<path d="M178.5 161l-1 2.2M96.3 181.1l2.1 1.2M99.4 182.8l2.1 1.2M102.5 184.6l2.1 1.2M105.6 186.4l2.1 1.2M108.7 188.2l2 1.2M111.8 190l2 1.2M114.9 191.8l2 1.2M118 193.6l2 1.1M121.1 195.3l2 1.2M124.2 197.1l2 1.2M127.3 198.9l2 1.2"/>
<path d="M160.5 199.9l-1.1 2.1M162 196.6l-1 2.2M163.5 193.4l-1 2.2M165 190.2l-1 2.1M166.5 186.9l-1 2.2M168 183.7l-1 2.2M169.5 180.5l-1 2.1M130.3 200.7l2.1 1.2M133.4 202.5l2.1 1.2M136.5 204.2l2.1 1.2M139.6 206l2.1 1.2M142.7 207.8l2.1 1.2"/>
<path d="M145.8 209.6l2.1 1.2M148.9 211.4l1.2 .7M150.1 212.1l-.7 .1M150.1 212.1l2.1 .5M155.2 211.3l-.7 .7-1.1 .5M155.9 209.6l-.7 1.7 .9-.1 .4-.5M157.4 206.4l-1 2.1M159 203.1l-1.1 2.2"/>
</g>
<!-- layer: Visible Narrow -->
<g fill="none" stroke="#000" stroke-width=".25">
<path d="M153.3 34.3a1.52 1.52 0 0 0-.6 1.4 6.5 6.5 0 0 1 7.2 .7l.3 .5M160 36l.2 .8M160.2 36.9l26.2 56.2v11.1M160.2 36.9v11M129 44.8l1.1 .6v2.3M131.2 46l.9 .5M158.7 49.3l26.2 56.3M158.7 49.3a4.1 4.1 0 0 0-5-.7l-71.6 41.2M160.2 47.9a1.6 1.6 0 0 1-1.5 1.4M160.2 47.9a5.7 5.7 0 0 0-6.5-1.6l-1 .4 .2 .9 .8 .9M160.2 47.9l26.2 56.3M81.1 76.9l71.6-41.2v11l-71.6 41.2z"/>
<path d="M81.7 75.5a1.5 1.5 0 0 0-.6 1.4 2.24 2.24 0 0 0-1.3 1.8M81.1 87.9l-.5 .3a1.99 1.99 0 0 0-.8 1.6M81.1 87.9l.2 .9 .9 1M82.2 89.8a1.33 1.33 0 0 0-.9 1.3 1.33 1.33 0 0 0 1.1 1.2l1.1 .4M83.5 92.7l97.8 15M83.5 92.7l-.2 .2M186.2 92.3l.2 .8M186.4 93.1l.1 .7M181.3 107.7l-.2 .3M184.9 105.6a1.9 1.9 0 0 1-2.1 2.1h-1.5M186.4 104.2a1.6 1.6 0 0 1-1.5 1.4M186.4 104.2l.1 .6"/>
<path d="M177.6 138.5l.5 .5M178.1 139l-30.8 4.7M178.1 139a1.27 1.27 0 0 1 1.8 1M79.7 155.5l71.5 41.3M79.7 155.5l-1.4 1.3-.5 1.2-.3 1.2-.4-.3a1.99 1.99 0 0 1-.9-1.6M79.9 153.6l.4 .5M80.3 154.1l-.6 .2a.64 .64 0 0 0-.5 .6 .64 .64 0 0 0 .5 .6M122.8 147.5l-42.5 6.6M125.5 157l1 1.8v12.3l2.2-1.3M125.6 152.9l-1.3 1.7v.3M127.6 155.8l1.1 1.8v12.2M130.2 155.6l-.8 1.9v12.3"/>
<path d="M152.1 159.7a6.3 6.3 0 0 1-1.4 9.4 23.5 23.5 0 0 1-17.3 3.8l-4.2-.9-1.6 .9-.6-.6-.5-1.2a4.5 4.5 0 0 1-5.1-.6l-.2-.7M179.9 140l-26.2 56.3M179.9 140a3.3 3.3 0 0 1 2.9 2.9l.1-.6M182.8 154l-.1 .4M182.8 154v-11.1l-26.2 56.4M182.8 154l-26.2 56.3M182.9 153.3l-.1 .7M76.2 168.4a2.17 2.17 0 0 0 1.3 1.8M77.5 170.3v-11.1l71.6 41.2v11.1M77.5 170.3l71.6 41.2M77.5 170.2l.3 .7M121.2 169l-.2 .1"/>
<path d="M121.2 169.2a1.92 1.92 0 0 0-1.5 1.8 1.92 1.92 0 0 0 1.3 1.9 7.3 7.3 0 0 0 6.6 0M121.2 161.3l-.5 2v1.3l.5 1.4M129.4 169.8l-.2 2.2-.4-1.1-.1-1.1M129.4 169.8h-.7M152.1 162.4a7.4 7.4 0 0 1-4.1 6 23.6 23.6 0 0 1-18.6 1.4M151.2 196.7l-1.3 1.4-.6 1.1-.2 1.2a6.5 6.5 0 0 0 7.2-.7l.3-.4M153.7 196.3a2.02 2.02 0 0 1-2.5 .4M153.7 196.3a3.3 3.3 0 0 1 2.9 2.9M156.6 199.3v11M149.1 211.4l.3 .7M156.6 210.3l-.1 .4M156.6 210.3a5.7 5.7 0 0 1-6.4 1.6l-1.1-.5"/>
</g>
<!-- layer: BORDER -->
<g fill="none" stroke="#000" stroke-width=".25">
<path d="M20 10.1h390v276.9h-390zM65 5.1v5M115 5.1v5M165 5.1v5M215 5.1v10M265 5.1v5M315 5.1v5M365 5.1v5M15 52.9h5M410 52.9h5M15 100.7h5M410 100.7h5"/>
<path d="M15 148.6h10M405 148.6h10M15 196.4h5M410 196.4h5M15 244.2h5M410 244.2h5M65 287v5M115 287v5M165 287v5M215 282.1v9.9M265 287v5M315 287v5"/>
<path d="M365 287v5"/>
</g>
<!-- layer: TITLEBLOCK -->
<path d="M230 240.1h180v46.9h-180zM230 250h180M254 240.1v9.9M288 240.1v46.9M349 240.1v46.9M288 260.1h122M349 277.1h61M359 277.1v9.9M395 277.1v9.9" fill="none" stroke="#000" stroke-width=".36"/>
<!-- layer: FD_Dimensions -->
<g fill="none" stroke="#000" stroke-width=".25">
<path d="M294.3 18.5v22.9M301.5 18.5v22.9M287.3 20.6h3.5M287.7 31.3h3.5M294.3 20.6h7.2M294.7 29.2v10.7M294.7 31.3h6.5M300.8 31.4l9.1 9.1M301.2 29.2v10.7M302.3 32.9a15 15 0 0 0-4.4 10.6M304.7 31.3h15.4M305 20.6h12.7"/>
<path d="M308.2 29.3l-3.1 1.4M214.4 42h67.9M216.6 45.5v29M298.3 47l1.2 3.3M363.8 51.8l-8.8 7.1M214.4 78h27.8M230 60h13.7M232.1 63.5v11M242.8 78.6v12.2M351.5 76.5l.2 1.5M352.3 61.1l-2.3 1.9M353 78.6v12.2"/>
<path d="M246.3 88.7h103.2M352.3 81.5l2.2 13.1M309.7 146.2a87.2 87.2 0 0 0-40.5 70.2M332.9 153.9l-21.4 19.7M308.9 176l-11 10.2M296 206.8l.7 .4 1.2 .3M297.9 211l-.2 29.7M297.9 204.3v3.2M301.7 201.3l.7 2M303.7 206.5l11.5 28.7M348.5 215.4l3.4 3M354.5 220.7l12 10.6"/>
</g>
<g fill="#000" stroke="#000" stroke-width=".25">
<path d="M290.8 20l3.5 .6-3.5 .6zM291.2 30.7l3.5 .6-3.5 .6zM301.2 31.3l3.5-.6v1.2zM301.5 20.6l3.5-.6v1.2zM304.7 30.3l.7 .9-3.1 1.7zM216.6 42l.5 3.5h-1.1zM297.9 43.5l1 3.4-1.2 .2zM354.7 58.4l.7 1-3.1 1.7zM216 74.5h1.1l-.5 3.5zM231.5 74.5h1.2l-.6 3.5zM232.1 60l.6 3.5h-1.2zM242.8 88.7l3.5-.6v1.2z"/>
<path d="M349.5 88.1l3.5 .6-3.5 .6zM351.7 78l1.2 3.4-1.2 .1zM309.4 145.7l3.3-1.3-2.7 2.3zM311.1 173.2l.8 .9-3 1.9zM268.6 216.4h1.2l-.7 3.5zM297.9 207.5l.5 3.5h-1.1zM302.4 203.3l1.9 3-1.1 .4zM351.9 218.4l3 1.9-.8 .8z"/>
</g>
<g font-size="7">
<text x="289" y="270.6">Prism Holder (base)</text>
<text x="370.2" y="272.3">PRHb</text>
</g>
<g font-size="4.9">
<text x="309.8" y="19.2">2.4</text>
<text x="309.4" y="29.8">2.16</text>
<text x="296.3" y="40.5" transform="rotate(-67 296.3 40.5)">45°</text>
<text x="357.7" y="55" transform="rotate(-39 357.7 55)">R1</text>
<text x="215.1" y="62.9" transform="rotate(-90 215.1 62.9)">12</text>
<text x="230.7" y="70.4" transform="rotate(-90 230.7 70.4)">6</text>
<text x="291.8" y="87.2">36.73</text>
<text x="354.5" y="85.7" transform="rotate(81 354.5 85.7)">R.5</text>
<text x="326.4" y="157.9" transform="rotate(-43 326.4 157.9)">R5</text>
<text x="277.7" y="178.7" transform="rotate(-60 277.7 178.7)">60°</text>
<text x="313.2" y="226.5" transform="rotate(68 313.2 226.5)">R.7</text>
<text x="358.8" y="222.6" transform="rotate(42 358.8 222.6)">R1.5</text>
<text x="296.3" y="239.7" transform="rotate(-90 296.3 239.7)">R1.05</text>
<text x="231" y="248.5">Robotics</text>
<text x="255" y="248.5">Prism Holder (Base)</text>
<text x="289" y="248.5">Luke Steppens 11/05/2025</text>
<text x="350" y="248.5">Luke Steppens</text>
<text x="289" y="258.6">Technical Drawing</text>
<text x="350" y="258.6">Final</text>
<text x="352.3" y="285.7">A</text>
<text x="360" y="285.5">11/05/2025</text>
<text x="399.1" y="285.7">1/1</text>
</g>
<g font-size="3.5">
<text x="39" y="8.8">1</text>
<text x="89" y="8.8">2</text>
<text x="139" y="8.8">3</text>
<text x="189" y="8.8">4</text>
<text x="239" y="8.8">5</text>
<text x="289" y="8.8">6</text>
<text x="339" y="8.8">7</text>
<text x="389" y="8.8">8</text>
<text x="16.3" y="30.2">A</text>
<text x="411.3" y="30.2">A</text>
<text x="16.3" y="78">B</text>
<text x="411.3" y="78">B</text>
<text x="16.2" y="125.9">C</text>
<text x="411.2" y="125.9">C</text>
<text x="16.2" y="173.7">D</text>
<text x="411.2" y="173.7">D</text>
<text x="16.3" y="221.6">E</text>
<text x="411.3" y="221.6">E</text>
<text x="16.4" y="269.4">F</text>
<text x="411.4" y="269.4">F</text>
<text x="39" y="290.8">1</text>
<text x="89" y="290.8">2</text>
<text x="139" y="290.8">3</text>
<text x="189" y="290.8">4</text>
<text x="239" y="290.8">5</text>
<text x="289" y="290.8">6</text>
<text x="339" y="290.8">7</text>
<text x="389" y="290.8">8</text>
</g>
<g font-size="2.5">
<text x="231" y="242.9">Dept.</text>
<text x="255" y="242.9">Technical reference</text>
<text x="289" y="242.9">Created by</text>
<text x="350" y="242.9">Approved by</text>
<text x="289" y="252.8">Document type</text>
<text x="350" y="252.8">Document status</text>
<text x="289" y="262.9">Title</text>
<text x="350" y="262.9">DWG No.</text>
<text x="350" y="279.9">Rev.</text>
<text x="360" y="279.9">Date of issue</text>
<text x="396" y="279.9">Sheet</text>
</g>
</svg>
